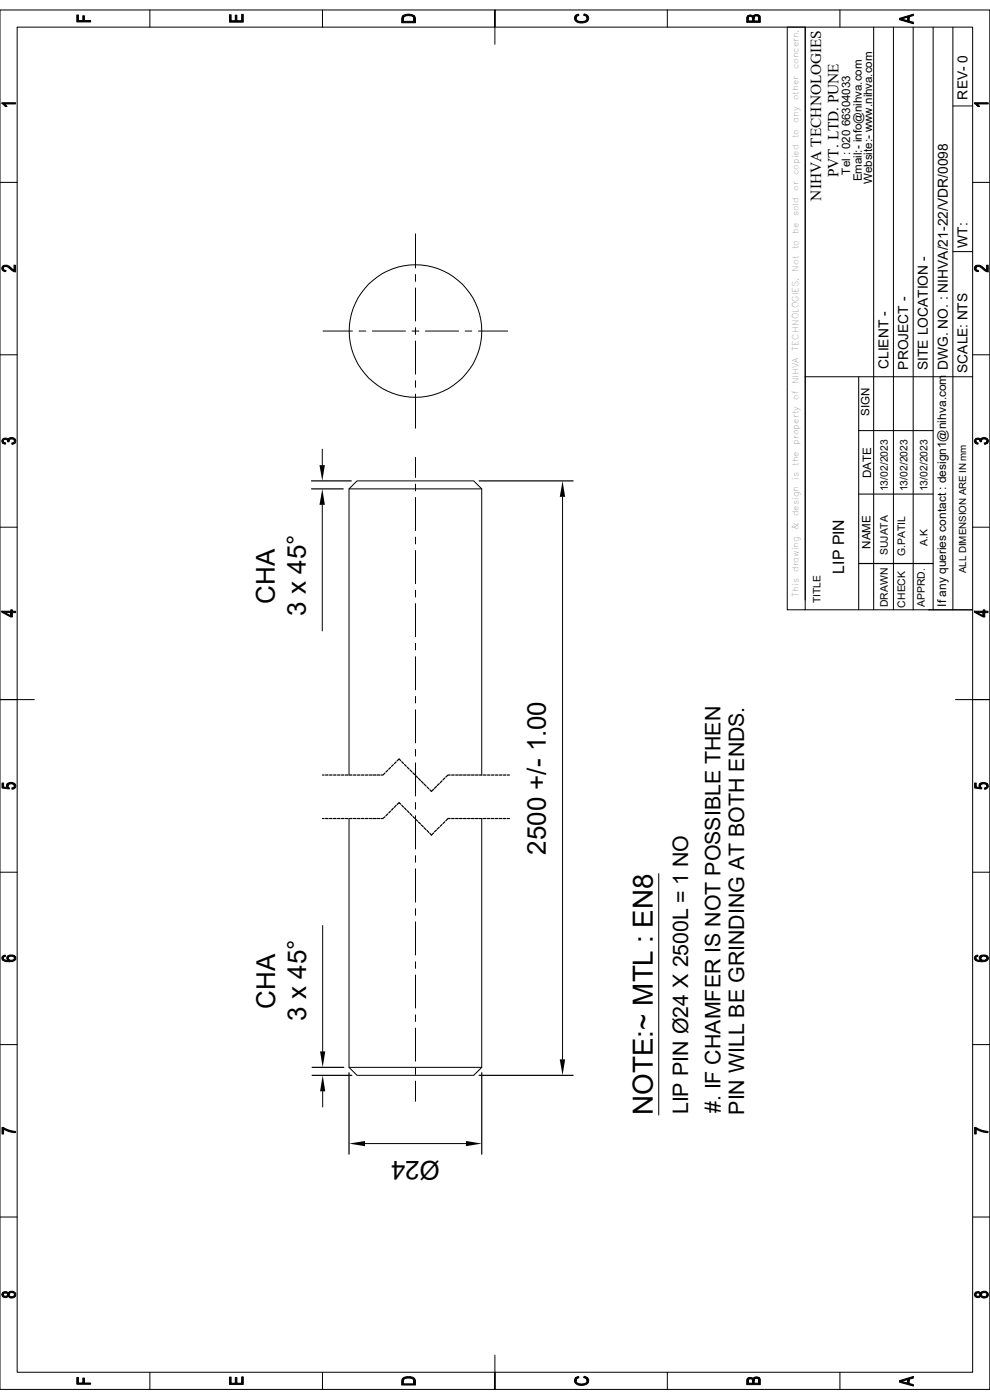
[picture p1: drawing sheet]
<svg xmlns="http://www.w3.org/2000/svg" width="210mm" height="297mm" viewBox="0 0 210 297" stroke-linecap="round" stroke-linejoin="round" font-family="sans-serif">
<g fill="none" stroke="#000" stroke-width=".21">
<path d="M0 2.1h210v292.7h-210zM3.6 5.8h202.7v285.3h-202.7zM31.8 2.1v3.7M68.4 2.1v3.7M105 2.1v7.3M141.6 2.1v3.7M167 5.8h3.8v123.6h-3.8zM170.8 5.8v121.5M178.2 2.1v3.7M185.3 5.8v123.6M189.5 5.8v123.6M193.7 5.8v123.6"/>
<path d="M198 5.8v123.6M202.1 5.8v123.6M0 38.7h3.6M202.1 22.5h4.2M206.3 38.7h3.7M88.1 49.6v7.3M88.1 58.3v1.4M202.1 53.4h4.2M0 75.3h3.6M68.5 70.2h6.3M76.2 70.2h1.4M79 70.2h7"/>
<path d="M87.4 70.2h1.5M88.1 61.1v7M88.1 69.5v1.5M88.1 72.3v7.1M90.3 70.2h7M98.7 70.2h1.4M101.5 70.2h6.2M170.8 79.9h35.5M182.2 79.9v49.5M206.3 75.3h3.7M68.4 95.3v3.4M88.1 97v4.3"/>
<path d="M88.1 80.8v1.4M88.1 83.6v7.2M182.2 91.4h15.8M0 111.8h3.6M68.4 107.1v26.8M74 103.7h28.2M88.1 102.7v1.4M88.1 105.5v7.1M88.1 114v1.4M88.1 116.8v7M119.3 105.4v119.3M182.2 104.8h15.8"/>
<path d="M206.3 111.8h3.7M88.1 125.2v1.5M88.1 128.1v7M88.1 136.5v1.4M88.1 139.3v7M170.8 129.4h35.5M0 148.4h7.3M88.1 147.7v1.4M88.1 150.6v7M88.1 159v1.4M202.7 148.4h7.3M74 173.7v52.7l1.7 1.7h24.8l1.7-1.7v-52.7"/>
<path d="M74 164.4v-60.7l1.7-1.7h24.8l1.7 1.7v60.7M88.1 161.8v7.1M88.1 170.3v1.4M88.1 173.1v7M0 185h3.6M68.5 196.3v26.8M88.1 181.5v1.4M88.1 184.3v7.1M88.1 192.8v1.4M88.1 195.6v7M139.7 185.3v51.3M206.3 185h3.7"/>
<path d="M88.1 204v1.4M88.1 206.8v7.1M88.1 215.3v1.4M88.1 218.1v7M0 221.6h3.6M68.5 231.5v3.4M74 226.4h28.2M88.1 226.6v1.4M88.1 229.4v4.2M206.3 221.6h3.7M0 258.2h3.6M77.4 242.6h21.4"/>
<path d="M206.3 258.2h3.7M31.8 291.1v3.7M68.4 291.1v3.7M105 287.5v7.3M141.6 291.1v3.7M178.2 291.1v3.7"/>
<circle cx="88.1" cy="70.2" r="14.1"/>
</g>
<g fill="none" stroke="#000" stroke-width=".25">
<path d="M66.1 102h8.4M66.1 103.7h6.7M101.6 102h20M182.2 119.5h15.8M68.4 173.7h.3M68.4 164.4h.3M69 173.7h.6M69 164.4h.6M69.9 173.7h.5M69.9 164.4h.5M70.7 173.7h.6M70.7 164.4h.6"/>
<path d="M71.6 173.7h.5M71.6 164.4h.5M72.4 173.7h.6M72.4 164.4h.6M73.3 173.7h.5M73.3 164.4h.5M74.1 173.7h.6M74.1 164.4h.6M75 173.7h.5M75 164.4h.5M75.8 173.7h.6M75.8 164.4h.6"/>
<path d="M76.7 173.7h.5M76.7 164.4h.5M77.5 173.7h.6M77.5 164.4h.6M78.4 173.7h.5M78.4 164.4h.5M79.2 173.7h.6M79.2 164.4h.6M80 173.7h.6M80 164.4h.6M81.7 173.3l-.5 .4h-.3M81.7 164l-.5 .4h-.3"/>
<path d="M82.3 172.7l-.4 .4M82.3 163.4l-.4 .4M82.8 172.1l-.3 .4M82.8 162.8l-.3 .4M83.4 171.4l-.3 .5M83.4 162.2l-.3 .4M84 170.9l-.3 .4M84 161.6l-.3 .4M85 170.6l-.3-.3-.5 .4M85 161.4l-.3-.4-.5 .4M85.2 170.8l.4 .4M85.2 161.6l.4 .4"/>
<path d="M85.8 171.4l.4 .4M85.8 162.2l.4 .4M86.4 172l.4 .4M86.4 162.8l.4 .4M87 172.6l.4 .4M87 163.4l.4 .3M87.6 173.2l.4 .4M87.6 164l.4 .3M88.2 173.8l.4 .4M88.2 164.5l.4 .5M88.8 174.4l.4 .4M88.8 165.1l.4 .5"/>
<path d="M89.4 175l.4 .4M89.4 165.7l.4 .5M90 175.6l.4 .4M90 166.3l.4 .5M90.6 176.2l.4 .4M90.6 167l.4 .3M92 176.7l-.5 .5-.3-.4M92 167.4l-.5 .5-.3-.3M92.6 176.1l-.4 .4M92.6 166.8l-.4 .5M93.2 175.5l-.4 .4M93.2 166.2l-.4 .5"/>
<path d="M93.8 174.9l-.4 .4M93.8 165.7l-.4 .4M94.4 174.3l-.4 .4M94.4 165.1l-.4 .3M95.5 173.7h-.5l-.4 .4M95.5 164.4h-.5l-.4 .4M95.8 173.7h.6M95.8 164.4h.6M96.6 173.7h.6M96.6 164.4h.6M97.5 173.7h.5M97.5 164.4h.5"/>
<path d="M98.3 173.7h.6M98.3 164.4h.6M99.1 173.7h.6M99.1 164.4h.6M100 173.7h.6M100 164.4h.6M100.8 173.7h.6M100.8 164.4h.6M101.7 173.7h.5M101.7 164.4h.5M102.5 173.7h.6M102.5 164.4h.6"/>
<path d="M103.4 173.7h.5M103.4 164.4h.5M104.2 173.7h.6M104.2 164.4h.6M105.1 173.7h.5M105.1 164.4h.5M105.9 173.7h.6M105.9 164.4h.6M106.8 173.7h.5M106.8 164.4h.5M107.6 173.7h.5M107.6 164.4h.5"/>
<path d="M66.2 228.1h8.4M66.2 226.4h6.7M74 227.6v17.3M101.6 228.1h20M102.2 227.6v17.3"/>
</g>
<path d="M67.8 98.7h1.1l-.5 3.3zM68.4 103.7l.5 3.4h-1.1zM119.3 102l.6 3.4h-1.2zM68.5 228.1l.5 3.4h-1.1zM67.9 223.1h1.1l-.5 3.3zM118.7 224.7h1.2l-.6 3.4zM74 242.6l3.4-.5v1.1zM98.8 242.1l3.4 .5-3.4 .6z" fill="#000"/>
<g fill="#000" stroke="#000" stroke-width=".21">
<path d="M16.3 3.2h.3v1.2h1v-1.1h.3v1.1h1.3v.3h-2.9z" fill-rule="evenodd"/>
<path d="M48.7 3.1h.3v1.3h.9v-1.2h.3v1.2h1.1v-1.4h.3v1.7h-2.9z" fill-rule="evenodd"/>
<path d="M85.5 3.3l.1 1.2h2.2v-1.2l.3 .6v.9h-2.9l.1-1.1z" fill-rule="evenodd"/>
<path d="M85.5 3.3l.9-.3 1.1 .1 .3 .2v1.2v-.4a.97 .97 0 0 0-1.4-.8 .74 .74 0 0 0-.8 .8z" fill-rule="evenodd"/>
<path d="M122.2 3.2v.7a1.22 1.22 0 0 0 1.8 .6l.5-.5 .1-.7 .2 .4a1.09 1.09 0 0 1-1.4 1.2l-.7-.1a.91 .91 0 0 1-.8-.6 .91 .91 0 0 1 .3-1z" fill-rule="evenodd"/>
<path d="M122.2 3.2l.5-.2 .1 .3-.5 .2-.1 .4z" fill-rule="evenodd"/>
<path d="M123.9 3l.7 .3-.1 .6a.82 .82 0 0 0-.7-.7z" fill-rule="evenodd"/>
<path d="M158.7 3.3v1.1h.9l.1-1 .1 .1 .2-.3v1.2h1v-1.2l.3 .4v1.1h-2.9v-1z" fill-rule="evenodd"/>
<path d="M158.7 3.3l.5-.1 .4 .1v1.1v-.4a.45 .45 0 0 0-.4-.5 .45 .45 0 0 0-.5 .5z" fill-rule="evenodd"/>
<path d="M160 3.2l.7-.1 .3 .1v1.2v-.5a.49 .49 0 0 0-.6-.5 .49 .49 0 0 0-.4 .5z" fill-rule="evenodd"/>
<path d="M190.8 3.9l1.7 .5 .4-.8v.9l.9 .2v.3l-3-.8z" fill-rule="evenodd"/>
<path d="M190.8 3.9l3-.9v.3l-.9 .3-.4 .8v-.8l-1.2 .4z" fill-rule="evenodd"/>
<path d="M.4 21.8h2.9v.3h-2.2l-.1 .3-.6-.4z" fill-rule="evenodd"/>
<path d="M1.1 22.1l.4 .5h-.4z" fill-rule="evenodd"/>
<path d="M206.7 21.8h2.9v.3h-2.3v.3l-.6-.4z" fill-rule="evenodd"/>
<path d="M207.3 22.1l.5 .5h-.4z" fill-rule="evenodd"/>
<path d="M.5 56.6l.2-.2v.7l.6 .3-.1 .2a.71 .71 0 0 1-.7-.3 .71 .71 0 0 1 0-.7z" fill-rule="evenodd"/>
<path d="M.7 56.4l.9-.1 1.4 1v-1h.3v1.4l-.6-.2-.8-.6a.69 .69 0 0 0-.6-.4 .69 .69 0 0 0-.6 .4z" fill-rule="evenodd"/>
<path d="M206.8 56.6l.2-.2v.7l.6 .3v.2a.71 .71 0 0 1-.8-.3 .71 .71 0 0 1 0-.7z" fill-rule="evenodd"/>
<path d="M207.1 56.3h.8l1.4 1v-1h.3v1.4l-.6-.2-.8-.6a.68 .68 0 0 0-.6-.4 .68 .68 0 0 0-.6 .4z" fill-rule="evenodd"/>
<path d="M.6 93.1a.77 .77 0 0 1 1.1 0v.5a.5 .5 0 0 0-.5-.4 .5 .5 0 0 0-.5 .4l-.1 .5a.58 .58 0 0 1 0-1z" fill-rule="evenodd"/>
<path d="M.7 93.6l.1 .3 .4 .1-.1 .2-.5-.1z" fill-rule="evenodd"/>
<path d="M1.7 93.1v.2l.2-.3v.7h-.3z" fill-rule="evenodd"/>
<path d="M1.9 93l.1-.1a.8 .8 0 0 1 1.1 .1 .8 .8 0 0 1 0 1.1v-.5a.63 .63 0 0 0-.6-.5 .63 .63 0 0 0-.6 .5z" fill-rule="evenodd"/>
<path d="M2.5 94l.4-.1 .2-.3v.5l-.6 .2z" fill-rule="evenodd"/>
<path d="M206.9 93.1a.83 .83 0 0 1 1.1 0l-.1 .5a.48 .48 0 0 0-.4-.4 .48 .48 0 0 0-.5 .4v.5a.62 .62 0 0 1-.1-1z" fill-rule="evenodd"/>
<path d="M207 93.6l.1 .3 .4 .1v.2l-.5-.1z" fill-rule="evenodd"/>
<path d="M208 93.1v.2l.2-.3v.7h-.3z" fill-rule="evenodd"/>
<path d="M208.2 93h.1a.79 .79 0 0 1 1.1 0 .79 .79 0 0 1 0 1.1v-.5a.63 .63 0 0 0-.6-.5 .63 .63 0 0 0-.6 .5z" fill-rule="evenodd"/>
<path d="M208.8 94l.5-.1 .1-.3v.5l-.5 .2z" fill-rule="evenodd"/>
<path d="M.4 129.7h1.9v.9v-.6h-1.3z" fill-rule="evenodd"/>
<path d="M.4 129.7l1.9 .9v-1.2h.3v.3h.7v.3h-.7v.9h-.3l-1.9-1z" fill-rule="evenodd"/>
<path d="M206.7 129.7h1.9v.9v-.6h-1.3z" fill-rule="evenodd"/>
<path d="M206.7 129.7l1.9 .9v-1.2h.3v.3h.7v.3h-.7v.9h-.3l-1.9-1z" fill-rule="evenodd"/>
<path d="M.4 166.1h.4v.9l.8 .1 .1-.9v.7l.3 .2-.1 .3-1.5-.2z" fill-rule="evenodd"/>
<path d="M1.5 166.3l.1 .8-.2-.2z" fill-rule="evenodd"/>
<path d="M1.7 166.2l.5-.2 .7 .1 .1 .1v.6a.72 .72 0 0 0-.6-.5 .72 .72 0 0 0-.7 .5z" fill-rule="evenodd"/>
<path d="M3 166.2a.68 .68 0 0 1 .3 .8 .68 .68 0 0 1-.8 .4v-.2l.5-.3z" fill-rule="evenodd"/>
<path d="M206.8 166.1h.3v.9l.8 .1v-.9l.3 1.2-1.4-.2z" fill-rule="evenodd"/>
<path d="M207.9 166.3v.8l-.2-.3z" fill-rule="evenodd"/>
<path d="M208 166.2l.5-.2 .7 .1 .2 .1v.6a.76 .76 0 0 0-.7-.5 .76 .76 0 0 0-.7 .5z" fill-rule="evenodd"/>
<path d="M209.4 166.2a.69 .69 0 0 1 .2 .8 .69 .69 0 0 1-.8 .4v-.2l.5-.3z" fill-rule="evenodd"/>
<path d="M.6 202.9l.5-.3v.3l-.4 .3v.6a.62 .62 0 0 1-.1-.9z" fill-rule="evenodd"/>
<path d="M.7 203.2a1.01 1.01 0 0 0 1.1 .6v-.3a.8 .8 0 0 0 1.3-.2v-.5a.71 .71 0 0 1 .2 .8 .71 .71 0 0 1-.8 .4l-1.5-.1-.3-.1z" fill-rule="evenodd"/>
<path d="M1.6 202.9l.1-.1 .1 1a.51 .51 0 0 1-.4-.4 .51 .51 0 0 1 .2-.5z" fill-rule="evenodd"/>
<path d="M1.7 202.7l.4-.1 .9 .1 .1 .1v.5a.75 .75 0 0 0-.7-.4 .75 .75 0 0 0-.7 .4z" fill-rule="evenodd"/>
<path d="M206.9 202.8l.5-.2v.3l-.4 .3v.6a.62 .62 0 0 1-.1-1z" fill-rule="evenodd"/>
<path d="M207 203.2a.92 .92 0 0 0 1.1 .6l.1-.3a.76 .76 0 0 0 1.2-.2v-.5a.73 .73 0 0 1 .1 .9 .73 .73 0 0 1-.8 .3l-1.4-.1-.3-.1z" fill-rule="evenodd"/>
<path d="M207.9 202.9l.1-.1 .1 1a.55 .55 0 0 1-.2-.9z" fill-rule="evenodd"/>
<path d="M208 202.8l.4-.2 .9 .1 .1 .1v.5a.72 .72 0 0 0-.7-.4 .72 .72 0 0 0-.6 .4z" fill-rule="evenodd"/>
<path d="M.4 239.2h.3l1.1 .5 1.5 .3v.3l-1.5-.3-1-.5v1.1h-.4z" fill-rule="evenodd"/>
<path d="M206.8 239.2l1.4 .6 1.4 .2v.3l-1.4-.2-1.1-.6v1.1h-.3z" fill-rule="evenodd"/>
<path d="M.6 274.3l.1-.1v.5a.49 .49 0 0 0 .4 .3 .49 .49 0 0 0 .5-.3v-.5l.1 .2 .2-.3v.6a.63 .63 0 0 0 .6 .4 .63 .63 0 0 0 .6-.4v.5a.87 .87 0 0 1-1.4-.2 .68 .68 0 0 1-.9 .2 .68 .68 0 0 1-.2-.9z" fill-rule="evenodd"/>
<path d="M.7 274.1h.8l.1 .6a.49 .49 0 0 0-.5-.4 .49 .49 0 0 0-.4 .4z" fill-rule="evenodd"/>
<path d="M1.9 274.1l.2-.1a.77 .77 0 0 1 1 .1 .77 .77 0 0 1 0 1.1v-.5a.61 .61 0 0 0-.6-.5 .61 .61 0 0 0-.6 .5z" fill-rule="evenodd"/>
<path d="M206.8 274.3l.2-.1v.5a.46 .46 0 0 0 .5 .3 .46 .46 0 0 0 .4-.3v-.5l.1 .2 .2-.3v.6a.63 .63 0 0 0 .6 .4 .63 .63 0 0 0 .6-.4v.5a.92 .92 0 0 1-1.4-.2 .68 .68 0 0 1-.9 .2 .68 .68 0 0 1-.3-.9z" fill-rule="evenodd"/>
<path d="M207 274.2l.8-.1 .1 .1v.5a.46 .46 0 0 0-.4-.4 .46 .46 0 0 0-.5 .4z" fill-rule="evenodd"/>
<path d="M208.2 274.1a.79 .79 0 0 1 1.1 0 .79 .79 0 0 1 .1 1.1v-.5a.61 .61 0 0 0-.6-.5 .61 .61 0 0 0-.6 .5z" fill-rule="evenodd"/>
<path d="M16.3 292.2h.3v1.2h1v-1h.3v1h1.3v.3h-2.9z" fill-rule="evenodd"/>
<path d="M48.7 292.1h.3v1.4h.9v-1.3h.3v1.3h1.1v-1.4h.3v1.6h-2.9z" fill-rule="evenodd"/>
<path d="M85.4 292.5l.1-.1 .1 1.2h2.2v-1.2l.3 .5v.9h-2.9v-.9z" fill-rule="evenodd"/>
<path d="M85.5 292.4l.8-.3h1.1l.4 .3v1.2v-.5a1.13 1.13 0 0 0-1.7-.7 .65 .65 0 0 0-.5 .7z" fill-rule="evenodd"/>
<path d="M122.2 292.2v.7a1.28 1.28 0 0 0 2 .6l.3-.4 .1-.8 .3 .6a1.43 1.43 0 0 1-2 1l-.7-.3-.3-.4v-.5z" fill-rule="evenodd"/>
<path d="M122.2 292.2l.5-.2 .1 .3-.4 .1-.2 .5z" fill-rule="evenodd"/>
<path d="M123.9 292l.7 .3-.1 .6a.65 .65 0 0 0-.7-.6z" fill-rule="evenodd"/>
<path d="M158.7 292.4v1.1h.9l.1-1.1 .1 .1 .2-.2v1.2h1v-1.3l.3 .4v1.2h-2.9v-1.1z" fill-rule="evenodd"/>
<path d="M158.7 292.3l.6-.1 .3 .2v1.1v-.5a.45 .45 0 0 0-.4-.5 .45 .45 0 0 0-.5 .5z" fill-rule="evenodd"/>
<path d="M160 292.2l.4-.1 .6 .1v1.3v-.6a.49 .49 0 0 0-.6-.5 .49 .49 0 0 0-.4 .6z" fill-rule="evenodd"/>
<path d="M190.8 292.9l1.7 .5 .4-.8v.9l.9 .3v.2l-3-.8z" fill-rule="evenodd"/>
<path d="M190.8 292.9l3-.9v.4l-.9 .2-.4 .8v-.7l-1.3 .4z" fill-rule="evenodd"/>
</g>
<text font-size="5.9" x="138.5" y="236.6" transform="rotate(-90 138.5 236.6)">NOTE:~ MTL : EN8</text>
<g font-size="5.5">
<text x="58.3" y="128.1" transform="rotate(-90 58.3 128.1)">CHA</text>
<text x="64.9" y="130.7" transform="rotate(-90 64.9 130.7)">3 x 45°</text>
<text x="115.8" y="181.3" transform="rotate(-90 115.8 181.3)">2500 +/- 1.00</text>
<text x="58.4" y="214" transform="rotate(-90 58.4 214)">CHA</text>
<text x="65" y="216.5" transform="rotate(-90 65 216.5)">3 x 45°</text>
<text x="93.3" y="246.2" transform="rotate(-180 93.3 246.2)">Ø24</text>
</g>
<g font-size="4.5">
<text x="146" y="236.4" transform="rotate(-90 146 236.4)">LIP PIN Ø24 X 2500L = 1 NO</text>
<text x="152.8" y="236.1" transform="rotate(-90 152.8 236.1)">#. IF CHAMFER IS NOT POSSIBLE THEN</text>
<text x="157.9" y="236.5" transform="rotate(-90 157.9 236.5)">PIN WILL BE GRINDING AT BOTH ENDS.</text>
</g>
<g font-size="3.3">
<text x="177.9" y="37.6" transform="rotate(-90 177.9 37.6)">PVT. LTD. PUNE</text>
<text x="174.2" y="42.5" transform="rotate(-90 174.2 42.5)">NIHVA TECHNOLOGIES</text>
<text x="179.1" y="121.7" transform="rotate(-90 179.1 121.7)">LIP PIN</text>
</g>
<g font-size="2.9">
<text x="205.2" y="21.1" transform="rotate(-90 205.2 21.1)">REV- 0</text>
<text x="205.2" y="52.6" transform="rotate(-90 205.2 52.6)">WT:</text>
<text x="188.5" y="78.3" transform="rotate(-90 188.5 78.3)">CLIENT -</text>
<text x="192.7" y="78.4" transform="rotate(-90 192.7 78.4)">PROJECT -</text>
<text x="196.8" y="78.6" transform="rotate(-90 196.8 78.6)">SITE LOCATION -</text>
<text x="201" y="78.6" transform="rotate(-90 201 78.6)">DWG. NO. : NIHVA/21-22/VDR/0098</text>
<text x="205.2" y="79.1" transform="rotate(-90 205.2 79.1)">SCALE: NTS</text>
</g>
<g font-size="2.5">
<text x="180.3" y="37" transform="rotate(-90 180.3 37)">Tel : 020 66304033</text>
<text x="182.8" y="38.5" transform="rotate(-90 182.8 38.5)">Email:- info@nihva.com</text>
<text x="185" y="39.1" transform="rotate(-90 185 39.1)">Website:- www.nihva.com</text>
<text x="184.5" y="88.3" transform="rotate(-90 184.5 88.3)">SIGN</text>
<text x="184.8" y="101.4" transform="rotate(-90 184.8 101.4)">DATE</text>
<text x="184.7" y="116.4" transform="rotate(-90 184.7 116.4)">NAME</text>
<text x="200.7" y="128.7" transform="rotate(-90 200.7 128.7)">If any queries contact : design1@nihva.com</text>
</g>
<g font-size="2.2">
<text x="188.3" y="104.3" transform="rotate(-90 188.3 104.3)">13/02/2023</text>
<text x="192.5" y="104.3" transform="rotate(-90 192.5 104.3)">13/02/2023</text>
<text x="196.7" y="104.3" transform="rotate(-90 196.7 104.3)">13/02/2023</text>
<text x="188.3" y="117.8" transform="rotate(-90 188.3 117.8)">SUJATA</text>
<text x="192" y="117.9" transform="rotate(-90 192 117.9)">G.PATIL</text>
<text x="196.7" y="115.7" transform="rotate(-90 196.7 115.7)">A.K</text>
<text x="174.1" y="127.9" transform="rotate(-90 174.1 127.9)">TITLE</text>
<text x="188.3" y="128.8" transform="rotate(-90 188.3 128.8)">DRAWN</text>
<text x="192" y="128.9" transform="rotate(-90 192 128.9)">CHECK</text>
<text x="196.2" y="128.8" transform="rotate(-90 196.2 128.8)">APPRD.</text>
</g>
<text font-size="2.1" x="204.9" y="121.6" transform="rotate(-90 204.9 121.6)">ALL DIMENSION ARE IN mm</text>
<g font-size="1.8">
<text x="169.4" y="14.7" transform="rotate(-90 169.4 14.7)">concern.</text>
<text x="169.4" y="21.2" transform="rotate(-90 169.4 21.2)">other</text>
<text x="169.4" y="29.4" transform="rotate(-90 169.4 29.4)">to</text>
<text x="169.4" y="26" transform="rotate(-90 169.4 26)">any</text>
<text x="169.4" y="40.6" transform="rotate(-90 169.4 40.6)">or</text>
<text x="169.4" y="37.2" transform="rotate(-90 169.4 37.2)">copied</text>
<text x="169.4" y="45.9" transform="rotate(-90 169.4 45.9)">sold</text>
<text x="169.4" y="52.9" transform="rotate(-90 169.4 52.9)">to</text>
<text x="169.4" y="49.6" transform="rotate(-90 169.4 49.6)">be</text>
<text x="169.4" y="57.6" transform="rotate(-90 169.4 57.6)">Not</text>
<text x="169.4" y="74.4" transform="rotate(-90 169.4 74.4)">TECHNOLOGIES.</text>
<text x="169.4" y="81.5" transform="rotate(-90 169.4 81.5)">NIHVA</text>
<text x="169.4" y="84.8" transform="rotate(-90 169.4 84.8)">of</text>
<text x="169.4" y="94.4" transform="rotate(-90 169.4 94.4)">property</text>
<text x="169.4" y="101.8" transform="rotate(-90 169.4 101.8)">is</text>
<text x="169.4" y="98.8" transform="rotate(-90 169.4 98.8)">the</text>
<text x="169.4" y="112.5" transform="rotate(-90 169.4 112.5)">&amp;</text>
<text x="169.4" y="109.5" transform="rotate(-90 169.4 109.5)">design</text>
<text x="169.4" y="121.4" transform="rotate(-90 169.4 121.4)">drawing</text>
<text x="169.4" y="126.6" transform="rotate(-90 169.4 126.6)">This</text>
</g>
</svg>
